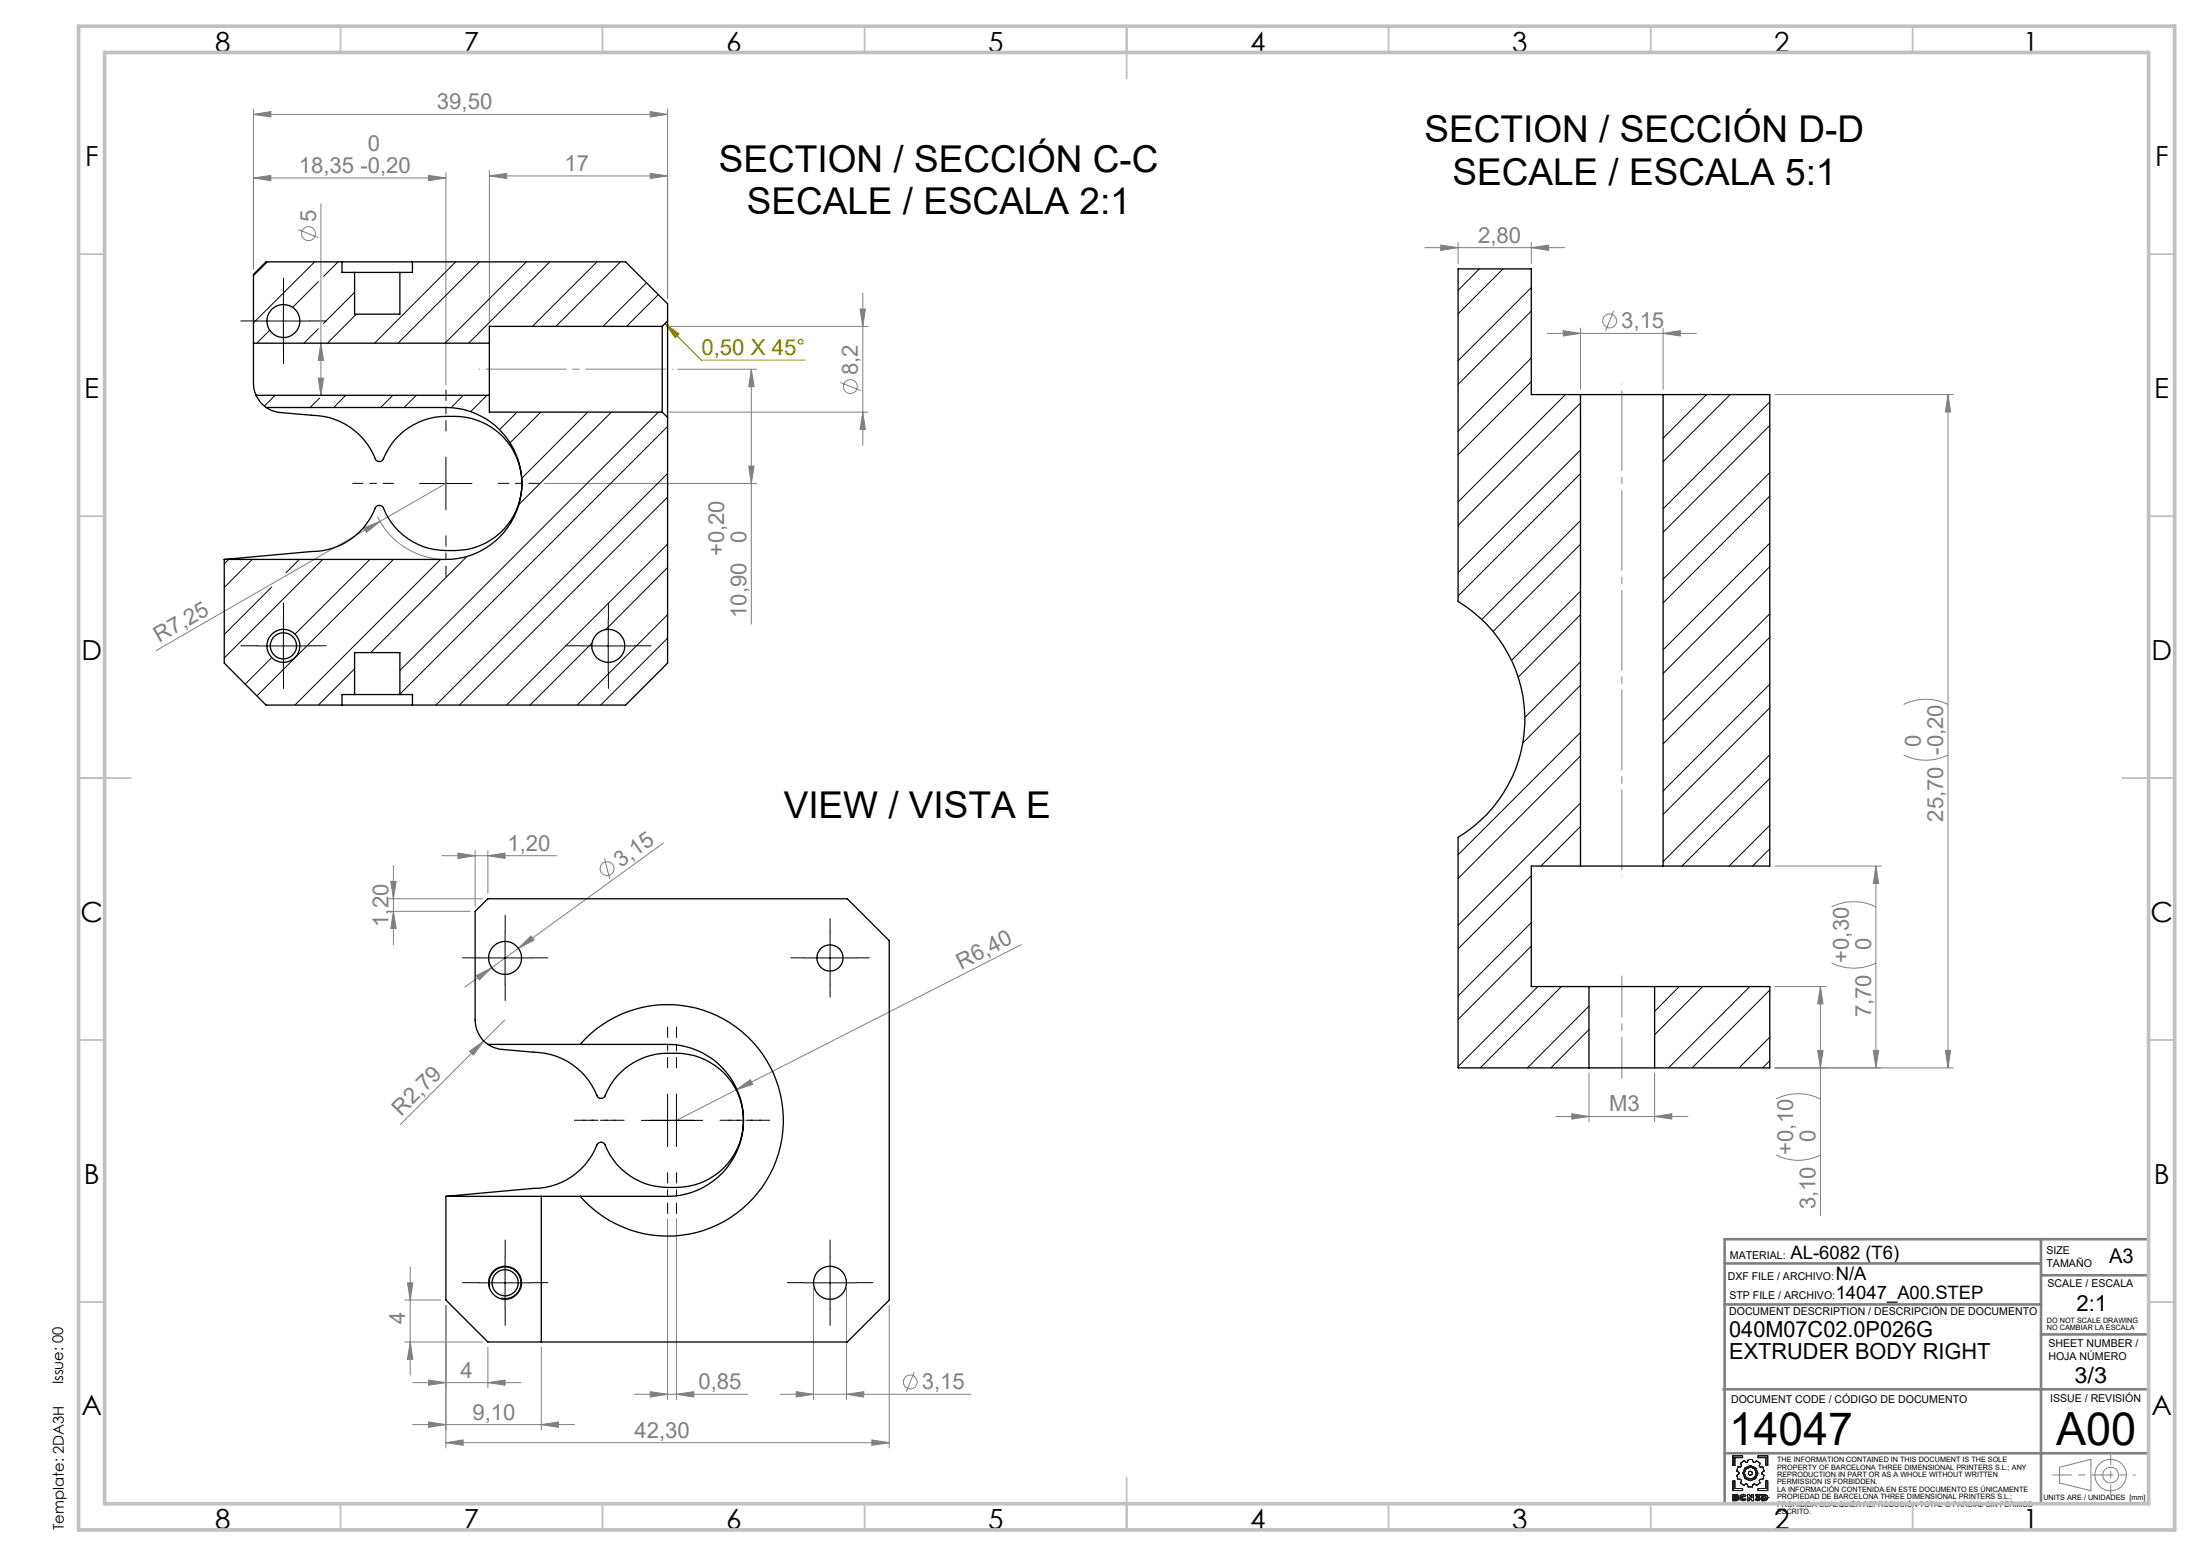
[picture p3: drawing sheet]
<svg xmlns="http://www.w3.org/2000/svg" width="420mm" height="297mm" viewBox="0 0 420 297" stroke-linecap="round" stroke-linejoin="round" font-family="sans-serif">
<g fill="none" stroke="#808080" stroke-width=".19">
<path d="M48.4 34l3.3-.5v1zM48.4 34h36.7M48.4 21.8l3.3-.5v1zM48.4 20.8v30.6M48.4 21.8h79M61.2 38.9v36.6M81.8 33.5l3.3 .5-3.3 .5zM85.1 33v40.5M93.4 33.6l3.3-.5v1zM93.4 32.6v28.7M93.4 33.6h34M124.1 21.3l3.3 .5-3.3 .5z"/>
<path d="M124.1 33.1l3.3 .5-3.3 .5zM127.4 20.8v36.2M57 43.8l3.7 1.6M164.1 59h1l-.5 3.3zM164.6 55.9v29.1M271.9 47.3h26.7M274.9 46.8l3.3 .5-3.3 .5zM278.2 46.3v4M292.2 47.3l3.3-.5v1zM292.2 46.3v4M307.9 59.4l-1.5 3.7M60.7 72.2h1l-.5 3.3z"/>
<path d="M61.2 65.5l.5 3.3h-1zM127.4 62.3h38.2M127.4 78.7h38.2M129.4 70.5h15M143.4 70.5l.5 3.3h-1zM143.4 70.5v48.6M160.4 73l3.7 1.5M164.6 78.7l.5 3.3h-1zM295.2 63.6h28.5M298.3 63.1l3.3 .5-3.3 .5zM301.6 62.6v11.7M317.4 63.6l3.2-.5v1z"/>
<path d="M317.4 62.6v11.7M338.7 75.3h34M371.7 75.3l.5 3.3h-1zM371.7 75.3v128.5M72 98.6a14.5 14.5 0 0 0 12.1 8.1M72.5 99.5l-42.7 24.7M85.1 92.3l-12.6 7.2M103.9 92.3h40.5M142.9 89h1l-.5 3.3zM69.4 100.7l3.1-1.2-2.6 2.1zM363.3 134.5a9.3 9.3 0 0 1 8.4 0M363.3 144.1a9.6 9.6 0 0 0 8.4 0"/>
<path d="M74.1 171.6h18M74.1 174h15.6M74.6 168.2h1l-.5 3.4zM75.1 174l.5 3.2h-1zM75.1 165.2v15.1M84.3 163.3h21.9M87.4 162.8l3.3 .5-3.3 .6zM90.7 162.3v10.7M93.1 163.3l3.3-.5v1.1zM93.1 162.3v8.2M115.4 163.8l.9 4M126.6 160.9l-32.8 23.8"/>
<path d="M338.7 165.3h20.3M349.5 173.1a9.6 9.6 0 0 1 8.5 0M358 165.3v38.5M358 165.3l.5 3.3h-1zM90.9 186.2l2.9-1.5-2.3 2.3zM93.8 184.7l-5.1 3.7M96.3 194.7l-19.9 20M98.9 181l2.4-2.4 .6 .9zM194.9 180.3l-54.4 27.7M338.7 188.3h9.7M347.4 188.3v43.8M347.4 188.3l.5 3.3h-1z"/>
<path d="M349.5 183.8a9.3 9.3 0 0 0 8.5 0M89.6 200.7l2.7-2-2 2.7zM140.5 208l2.7-1.9 .5 .9zM140.5 208l-11.4 5.9M296.9 213.1h25.2M299.9 212.6l3.3 .5-3.3 .5zM303.2 204.8v9.3M315.7 213.1l3.3-.5v1zM315.7 204.8v9.3M338.7 203.8h34M338.9 209.8a9.6 9.6 0 0 1 8.5 0M346.9 200.5h1l-.5 3.3z"/>
<path d="M357.5 200.5h1l-.5 3.3zM371.2 200.5h1l-.5 3.3zM127.4 232.7v34.5M129.1 232.7v34.5M338.9 220.4a9.3 9.3 0 0 0 8.5 0M77.3 248.1h6.8M77.3 256.1h14.8M77.8 244.9h1l-.5 3.2zM78.3 256.1l.5 3.4h-1zM78.3 241.8v20.7M85.1 249.2v27.2M93.1 257.1v7.8"/>
<path d="M103.3 257.1v15.8M155.2 245.8v21.4M161.5 245.8v21.4M169.7 249.2v27.2M78.7 271.9h30.9M78.7 263.9h20.7M81.8 271.4l3.3 .5-3.3 .5zM81.8 263.4l3.3 .5-3.3 .5zM85.1 275.4l3.3-.6v1.1zM85.1 275.4h84.6M93.1 263.9l3.3-.5v1zM103.3 271.9l3.3-.5v1z"/>
<path d="M121 266.1h21.7M124.1 265.6l3.3 .5-3.3 .6zM129.1 266.1l3.3-.5v1.1zM148.9 266.1h36.4M151.9 265.6l3.3 .5-3.3 .6zM161.5 266.1l3.3-.5v1.1zM166.4 274.8l3.3 .6-3.3 .5zM174.4 261.9l-1.5 3.8M393 280.1l6-1.6v6l-6-1.4z"/>
<circle cx="58.9" cy="44.6" r="1.32"/>
<circle cx="162.3" cy="73.8" r="1.32"/>
<circle cx="307.1" cy="61.3" r="1.32"/>
<circle cx="115.8" cy="165.8" r="1.33"/>
<circle cx="173.7" cy="263.8" r="1.32"/>
<circle cx="402.7" cy="281.6" r="3"/>
<circle cx="402.8" cy="281.5" r="1.49"/>
</g>
<g fill="none" stroke="#191924" stroke-width=".19">
<path d="M330.7 277.9h1.8v.3h-1.5v1.5h-.3zM332.1 279.3l.7-.5 .4 .3 .3-.1 .1-.4h.8l.1 .4 .3 .1 .4-.3 .7 .5-.2 .5 .2 .2h.5l.2 .8-.4 .3v.2l.4 .3-.2 .8h-.5l-.2 .2 .1 .5-.6 .4-.4-.3-.3 .1-.1 .5h-.8l-.2-.5-.2-.1-.4 .3-.7-.4 .2-.5-.2-.2h-.5l-.2-.8 .4-.3v-.2l-.4-.3 .2-.8h.5l.2-.2zM335.5 277.9h1.8v1.8h-.3v-1.5h-1.5zM330.7 282.7h.3v1.4h1.5v.4h-1.8zM331 285.5l.4 .1-.4 .1zM331 286l.4 .1-.4 .1zM331.3 285.3l.3 .1 .1 .1M331.3 285.3h.2l.2 .2M331.3 285.3h-.6v1.2l.9-.1 .2-.3M331.4 285.6h.1M331.4 286.1h.1M331.7 285.5l-.2 .3 .3 .3"/>
<path d="M331.7 285.5h.1M331.8 286.1h.1M332 285.9l.2 .3 .4 .3 .6-.3M332 285.9l.1 .3 .2 .2 .5 .1 .4-.3M332 285.9h.1M332.4 285.9l.1 .2 .2 .1 .2-.2M332.4 285.9l.1 .2 .4-.1M332.4 285.9h.1M332.9 285.7l-.2-.2-.3 .1v.3M332.9 285.7l-.4-.1-.1 .3M332.9 286l.3 .2M333.2 285.5l-.5-.3-.5 .2-.2 .5"/>
<path d="M333.2 285.5l-.4-.3-.5 .1-.3 .6M333.2 285.5l-.3 .2M333.5 285.3h.3l.5 .6v-.6h.3v1.2h-.3l-.5-.7v.7h-.3zM335.1 286l.3 .2 .2-.1-.2 .1zM335.1 286l-.2 .2M335.5 284.1h1.5v-1.4h.3v1.8h-1.8zM335.6 286.1l-.4-.2v-.2l.3-.2h-.5v-.2h.8v.2l-.2 .2 .3 .4M335.6 286.1h.1M335.9 286.1l-.2 .3-.3 .1-.5-.3M335.9 286.1l-.2 .3-.4 .1-.4-.3M335.9 286.1h.1M336.2 285.3h.5l.5 .2 .2 .4-.3 .4-.9 .2z"/>
<path d="M336.6 285.5l.3 .1v.5h-.3zM337 285.9h.1M337.4 285.9h.1"/>
<circle cx="334" cy="281.2" r="1.14"/>
<circle cx="334" cy="281.2" r=".39"/>
<circle cx="334" cy="281.2" r="1.45"/>
</g>
<path d="M126.9 61.8l2.7 1.9-.7 .8zM126.9 61.8l6.9 7h19.8" fill="none" stroke="#808000" stroke-width=".19"/>
<g fill="none" stroke="#000" stroke-width=".19">
<path d="M54.1 56.3v10M49.1 61.3h10M80.1 92.3h10M85.1 87.3v10M54.1 118.3v10M116.1 118.3v10M49.1 123.3h10M111.1 123.3h10M96.4 177.8v10.1M158.4 177.8v10.1M91.4 182.8h10M153.4 182.8h10"/>
<path d="M122.4 213.9h11.7M127.4 208.8v10.1M129.1 208.8v10.1M96.4 239.9v9.9M158.4 239.9v9.9M91.4 244.9h10M93.5 245.6a2.99 2.99 0 0 1 2.6-3.7 2.99 2.99 0 0 1 3.3 3.2 2.99 2.99 0 0 1-3.8 2.7M153.4 244.9h10"/>
</g>
<path d="M75.1 92.3h-7.8M85.1 82.3v-7.8M95.1 92.3h7.8M85.1 102.3v7.8M117.4 213.8h-7.8M119.1 213.8h-7.8M127.4 203.8v-7.8M129.1 203.8v-7.8M137.4 213.8h7.8M139.1 213.8h7.8M127.4 223.8v7.8M129.1 223.8v7.8" fill="none" stroke="#000" stroke-width=".19" stroke-dasharray="15.2 1.3 1.3 1.3" stroke-dashoffset="13.2"/>
<g fill="none" stroke="#000" stroke-width=".19" stroke-dasharray="15.2 1.3 1.3 1.3">
<path d="M54.1 56.3v-3.2M49.1 61.3h-3.2M54.1 66.3v3.1M59.1 61.3h3.1M54.1 118.3v-3.2M116.1 118.3v-3.2M49.1 123.3h-3.2M54.1 128.3v3.1M59.1 123.3h3.1M111.1 123.3h-3.2M116.1 128.3v3.1M121.1 123.3h3.1"/>
<path d="M96.4 177.8v-3.1M158.4 177.8v-2.5M91.4 182.8h-3.2M96.4 187.8v3.2M101.4 182.8h3.1M153.4 182.8h-2.5M158.4 187.8v2.5M163.4 182.8h2.5M96.4 239.8v-3.1M158.4 239.8v-3.1M91.4 244.8h-3.2M96.4 249.8v3.2"/>
<path d="M101.4 244.8h3.1M153.4 244.8h-3.2M158.4 249.8v3.2M163.4 244.8h3.1"/>
</g>
<path d="M91.4 70.5h37" fill="none" stroke="#808080" stroke-width=".19" stroke-dasharray="15.2 1.3 1.3 1.3" stroke-dashoffset="-1.4"/>
<path d="M309.5 73.3v94" fill="none" stroke="#808080" stroke-width=".19" stroke-dasharray="15.2 1.3 1.3 1.3" stroke-dashoffset="-1.3"/>
<path d="M309.5 186.3v19.5" fill="none" stroke="#808080" stroke-width=".19" stroke-dasharray="15.2 1.3 1.3 1.3" stroke-dashoffset="7.4"/>
<path d="M391.7 281.5h11.1" fill="none" stroke="#808080" stroke-width=".19" stroke-dasharray="15.2 1.3 1.3 1.3" stroke-dashoffset="11.6"/>
<path d="M402.8 281.5h4.7" fill="none" stroke="#808080" stroke-width=".19" stroke-dasharray="15.2 1.3 1.3 1.3" stroke-dashoffset="14.8"/>
<path d="M402.8 277.8v7.4" fill="none" stroke="#808080" stroke-width=".19" stroke-dasharray="15.2 1.3 1.3 1.3" stroke-dashoffset="13.4"/>
<path d="M329.1 236.5h80.9v50.5h-80.9zM389.5 236.5v50.5M329.1 249h60.4M329.1 241.2h60.4M389.5 243.4h20.5M389.5 254.7h20.5M328.9 265.2h81.1M329.1 277.4h80.9" fill="none" stroke="#808080" stroke-width=".5"/>
<g fill="none" stroke="#c0c0c0" stroke-width=".35">
<path d="M65 5v5M115 5v5M165 5v5M215 5v10M265 5v5M315 5v5M365 5v5M15 48.5h5M410 48.5h5M15 98.5h5M410 98.5h5M15 148.5h10"/>
<path d="M405 148.5h10M15 198.5h5M410 198.5h5M15 248.5h5M410 248.5h5M65 287v5M115 287v5M165 287v5M215 282v10M265 287v5M315 287v5M365 287v5"/>
</g>
<path d="M15 5h400v287h-400zM20 10h390v277h-390z" fill="none" stroke="#c0c0c0" stroke-width=".7"/>
<path d="M126.9 61.8l2.7 1.9-.7 .8z" fill="#808000"/>
<g fill="#808080">
<path d="M140.5 208l2.7-1.9 .5 .9z"/>
<path d="M69.4 100.7l3.1-1.2-2.6 2.1z"/>
<path d="M89.6 200.7l2.7-2-2 2.7z"/>
<path d="M81.8 33.5l3.3 .5-3.3 .5zM48.4 34l3.3-.5v1zM93.1 263.9l3.3-.5v1zM81.8 263.4l3.3 .5-3.3 .5z"/>
<path d="M124.1 265.6l3.3 .5-3.3 .6zM129.1 266.1l3.3-.5v1.1zM151.9 265.6l3.3 .5-3.3 .6zM161.5 266.1l3.3-.5v1.1zM87.4 162.8l3.3 .5-3.3 .6zM93.1 163.3l3.3-.5v1.1z"/>
<path d="M274.9 46.8l3.3 .5-3.3 .5zM292.2 47.3l3.3-.5v1z"/>
<path d="M85.1 275.4l3.3-.6v1.1zM166.4 274.8l3.3 .6-3.3 .5z"/>
<path d="M48.4 21.8l3.3-.5v1zM124.1 21.3l3.3 .5-3.3 .5zM93.4 33.6l3.3-.5v1zM124.1 33.1l3.3 .5-3.3 .5z"/>
<path d="M298.3 63.1l3.3 .5-3.3 .5zM317.4 63.6l3.2-.5v1z"/>
<path d="M103.3 271.9l3.3-.5v1zM81.8 271.4l3.3 .5-3.3 .5z"/>
<path d="M299.9 212.6l3.3 .5-3.3 .5zM315.7 213.1l3.3-.5v1z"/>
<path d="M90.9 186.2l.6 .8 2.3-2.3zM98.9 181l3-1.5-.6-.9z"/>
<path d="M61.2 65.5l.5 3.3h-1zM60.7 72.2h1l-.5 3.3z"/>
<path d="M346.9 200.5h1l-.5 3.3zM347.4 188.3l.5 3.3h-1z"/>
<path d="M143.4 70.5l.5 3.3h-1zM142.9 89h1l-.5 3.3zM371.2 200.5h1l-.5 3.3zM371.7 75.3l.5 3.3h-1zM77.8 244.9h1l-.5 3.2zM78.3 256.1l.5 3.4h-1zM74.6 168.2h1l-.5 3.4zM75.1 174l.5 3.2h-1z"/>
<path d="M164.1 59h1l-.5 3.3zM164.6 78.7l.5 3.3h-1z"/>
<path d="M358 165.3l.5 3.3h-1zM357.5 200.5h1l-.5 3.3z"/>
</g>
<g fill="none" stroke="#000" stroke-width=".19">
<path d="M51 50l-2.6 2.6M60 50l-11.6 11.6M60.7 53.8l-4.9 4.9M64.5 50l-2.8 2.8M67.7 55.8l-6 5.9M68 60l-5.5 5.5M87 50l-15.5 15.5M91.5 50l-15.5 15.5M100.4 50l-15.5 15.5M104.9 50l-15.5 15.5M113.9 50l-12.3 12.3M118.4 50l-12.3 12.3"/>
<path d="M123.4 54l-8.3 8.3M125.6 56.2l-6 6.1M282.3 51.3l-4.1 4.1M286.8 51.3l-8.6 8.6M292.2 54.9l-14 14M292.2 59.4l-14 14M51.5 63l-2.5 2.5M52.5 75.5l-2.1 2M60.7 62.8l-2.7 2.7M61 76l-1.8 1.8M66 75.5l-2.3 2.3M75 75.5l-2.4 2.3"/>
<path d="M79.4 75.5l-2.3 2.3M88.4 75.5l-2.3 2.3M92.9 75.5l-3.1 3.1M98.7 78.7l-3.4 3.3M103.2 78.7l-5.9 5.8M112.1 78.7l-12.5 12.6M116.7 78.7l-17.7 17.6M125.6 78.7l-49.3 49.3M292.2 68.3l-14 14M292.2 72.8l-14 14M298.7 75.3l-20.5 20.5M301.6 76.9l-23.4 23.4"/>
<path d="M325.6 75.3l-8.2 8.3M330.2 75.3l-12.8 12.8M337.7 76.7l-20.3 20.4M127.4 90.4l-44.2 44.2M127.4 81.4l-51.1 51.1M127.4 94.9l-39.7 39.7M301.6 85.9l-23.4 23.4M301.6 99.4l-18.8 18.8M301.6 90.4l-23.4 23.4M337.7 90.2l-20.3 20.4M337.7 81.2l-20.3 20.4M337.7 94.7l-20.3 20.4"/>
<path d="M43.6 106.8l-.8 .8M48.1 106.8l-5.3 5.3M51.9 112l-9.1 9.1M57.1 106.8l-2.5 2.5M61.6 106.8l-18.8 18.8M70.6 106.8l-14.3 14.2M75.1 106.8l-26.1 26M84.1 106.8l-27.8 27.8M89.1 106.2l-18.4 18.4M127.4 103.9l-30.7 30.7M127.4 117.3l-17.3 17.3M127.4 108.3l-11.8 11.9"/>
<path d="M301.6 112.9l-13.2 13.1M301.6 103.9l-16.7 16.6M301.6 117.3l-11.9 12M337.7 103.7l-20.3 20.3M337.7 117.2l-20.3 20.3M337.7 108.2l-20.3 20.3M51.9 125.5l-5.1 5.1M67.7 127.7l-7 6.9M113 122.8l-11.9 11.8M127.4 121.8l-12.8 12.8M301.6 126.3l-10.6 10.6M301.6 139.8l-23.4 23.4"/>
<path d="M301.6 130.8l-11 11M337.7 130.6l-20.3 20.4M337.7 121.6l-20.3 20.4M337.7 135.1l-20.3 20.4M301.6 153.3l-23.4 23.3M301.6 144.3l-23.4 23.4M301.6 157.8l-7.6 7.5M337.7 144.1l-20.3 20.4M337.7 157.5l-7.7 7.8M337.7 148.6l-16.7 16.7M292.2 176.1l-14 14M292.2 167.1l-14 14"/>
<path d="M337.7 162l-3.3 3.3M292.2 180.6l-14 14M293.5 188.3l-15.3 15.3M298 188.3l-15.5 15.5M303.2 192l-11.7 11.8M303.2 196.5l-7.3 7.3M320.4 188.3l-4.7 4.7M324.9 188.3l-9.2 9.2M333.9 188.3l-15.5 15.5M337.7 198l-5.8 5.8M337.7 189l-14.8 14.8M337.7 202.5l-1.4 1.3"/>
</g>
<g fill="none" stroke="#000" stroke-width=".25">
<path d="M65.3 50h13.4M65.3 50v2h2.4M65.3 50h-14.5l-2.4 2.4v13.1M67.7 52h8.6M67.7 52v8h8.6v-8M78.7 50v2h-2.4M78.7 50h40.7l8 8v3.3M48.4 65.5v5.1a11.9 11.9 0 0 0 .4 4.8l.1 .1M48.4 65.5h45M48.9 75.5a5.5 5.5 0 0 0 1.9 2.3M48.9 75.5h44.5M50.8 77.8h34.3a14.5 14.5 0 0 1 14.5 14.5 14.5 14.5 0 0 1-14.5 14.5h-42.3"/>
<path d="M50.8 77.8a5.9 5.9 0 0 0 2.7 .9l6 .6a13.4 13.4 0 0 1 12.3 8.6l.6 .2a.76 .76 0 0 0 .8-.5 13.1 13.1 0 0 1 13.6-8.1 12.8 12.8 0 0 1 12.8 12.8 12.8 12.8 0 0 1-12.8 12.8 13.3 13.3 0 0 1-13.8-8.4l-.4-.2-.8 .2a13.3 13.3 0 0 1-12.3 8.6l-16.7 1.5M93.4 65.5v10M93.4 75.5v3.2h33M126.4 62.3v16.4M126.4 62.3h-33v3.2M126.4 78.7l1 1M127.4 61.3v18.4M127.4 79.7v46.9l-8 8h-40.7M127.4 61.3l-1 1M301.6 75.3h-9.4v-24h-14v63.5a26.3 26.3 0 0 1 0 45v44h25M301.6 75.3h15.8M301.6 75.3v90"/>
<path d="M317.4 75.3h20.3v90h-20.3M317.4 75.3v90M42.8 106.8v19.8l8 8h14.5M65.3 134.6h13.4M67.7 132.6h8.6M67.7 132.6h-2.4v2M67.7 132.6v-8h8.6v8M76.3 132.6h2.4v2M301.6 165.3h15.8M301.6 165.3h-9.4v23h11M93.1 199.4a5.8 5.8 0 0 1-2.4-4.7v-20.7l2.4-2.4h68.6l8 8v68.5l-8 8h-68.6l-8-8v-19.8M93.1 199.4h34.3a14.5 14.5 0 0 1 14.5 14.5 14.5 14.5 0 0 1-14.5 14.4h-42.3"/>
<path d="M93.1 199.4a5.9 5.9 0 0 0 2.7 .9l6 .5a13.4 13.4 0 0 1 12.3 8.6l.4 .3 .8-.3a13.2 13.2 0 0 1 13.8-8.4 12.8 12.8 0 0 1 12.8 12.9 12.8 12.8 0 0 1-12.8 12.8 13.3 13.3 0 0 1-13.8-8.4l-.4-.3-.8 .3a13.3 13.3 0 0 1-12.3 8.5l-16.7 1.5M110.7 199.4a22.1 22.1 0 0 1 31.9-1.5 22.1 22.1 0 0 1 0 31.9 22.1 22.1 0 0 1-31.9-1.5M303.2 188.3h12.5M303.2 188.3v15.5M315.7 188.3h22v15.5h-22M315.7 188.3v15.5M303.2 203.8h12.5M103.3 228.3v27.8"/>
<circle cx="54.1" cy="61.3" r="3.1"/>
<circle cx="54.1" cy="123.3" r="3.1"/>
<circle cx="54.1" cy="123.3" r="2.5"/>
<circle cx="116.1" cy="123.3" r="3.2"/>
<circle cx="96.4" cy="182.8" r="3.1"/>
<circle cx="158.4" cy="182.8" r="2.49"/>
<circle cx="96.4" cy="244.8" r="2.5"/>
<circle cx="96.4" cy="244.9" r="3.1"/>
<circle cx="158.4" cy="244.8" r="3.2"/>
</g>
<g font-size="8.7">
<text x="330" y="275.9">14047</text>
<text x="392.3" y="275.9">A00</text>
</g>
<g font-size="7.1">
<text x="271.9" y="27.2">SECTION / SECCIÓN D-D</text>
<text x="137.2" y="32.9">SECTION / SECCIÓN C-C</text>
<text x="277.1" y="35.3">SECALE / ESCALA 5:1</text>
<text x="142.5" y="40.9">SECALE / ESCALA 2:1</text>
<text x="149.5" y="156.1">VIEW / VISTA E</text>
</g>
<g font-size="5.3">
<text x="41" y="9.9">8</text>
<text x="88.5" y="9.9">7</text>
<text x="138.5" y="9.9">6</text>
<text x="188.5" y="9.9">5</text>
<text x="238.5" y="9.9">4</text>
<text x="288.5" y="9.9">3</text>
<text x="338.5" y="9.9">2</text>
<text x="386" y="9.9">1</text>
<text x="16.2" y="31.7">F</text>
<text x="411.2" y="31.7">F</text>
<text x="16.1" y="75.9">E</text>
<text x="411.1" y="75.9">E</text>
<text x="15.5" y="125.9">D</text>
<text x="410.5" y="125.9">D</text>
<text x="15.4" y="175.9">C</text>
<text x="410.4" y="175.9">C</text>
<text x="16" y="225.9">B</text>
<text x="411" y="225.9">B</text>
<text x="15.5" y="270.2">A</text>
<text x="410.5" y="270.2">A</text>
<text x="41" y="291.9">8</text>
<text x="88.5" y="291.9">7</text>
<text x="138.5" y="291.9">6</text>
<text x="188.5" y="291.9">5</text>
<text x="238.5" y="291.9">4</text>
<text x="288.5" y="291.9">3</text>
<text x="338.5" y="291.9">2</text>
<text x="386" y="291.9">1</text>
</g>
<g font-size="4.2" fill="#808080">
<text x="83.4" y="20.8">39,50</text>
<text x="70.2" y="28.8">0</text>
<text x="57" y="33">18,35 -0,20</text>
<text x="107.7" y="32.6">17</text>
<text x="60.3" y="42.4" transform="rotate(-90 60.3 42.4)">5</text>
<text x="282.1" y="46.3">2,80</text>
<text x="309.4" y="62.7">3,15</text>
<text x="163.7" y="71.6" transform="rotate(-90 163.7 71.6)">8,2</text>
<text x="138.2" y="106.2" transform="rotate(-90 138.2 106.2)">+0,20</text>
<text x="142.4" y="103.7" transform="rotate(-90 142.4 103.7)">0</text>
<text x="142.4" y="117.9" transform="rotate(-90 142.4 117.9)">10,90</text>
<text x="30.4" y="122.8" transform="rotate(-30 30.4 122.8)">R7,25</text>
<text x="366.6" y="142.7" transform="rotate(-90 366.6 142.7)">0</text>
<text x="370.8" y="156.8" transform="rotate(-90 370.8 156.8)">25,70 -0,20</text>
<text x="96.8" y="162.4">1,20</text>
<text x="118.5" y="165.7" transform="rotate(-36 118.5 165.7)">3,15</text>
<text x="74.1" y="176.9" transform="rotate(-90 74.1 176.9)">1,20</text>
<text x="183.4" y="185.1" transform="rotate(-27 183.4 185.1)">R6,40</text>
<text x="352.8" y="183.8" transform="rotate(-90 352.8 183.8)">+0,30</text>
<text x="357" y="181.3" transform="rotate(-90 357 181.3)">0</text>
<text x="357" y="194.2" transform="rotate(-90 357 194.2)">7,70</text>
<text x="76.6" y="213.1" transform="rotate(-45 76.6 213.1)">R2,79</text>
<text x="307" y="212.1">M3</text>
<text x="342.2" y="220.4" transform="rotate(-90 342.2 220.4)">+0,10</text>
<text x="346.4" y="218" transform="rotate(-90 346.4 218)">0</text>
<text x="346.4" y="230.9" transform="rotate(-90 346.4 230.9)">3,10</text>
<text x="77.3" y="252.8" transform="rotate(-90 77.3 252.8)">4</text>
<text x="87.9" y="262.9">4</text>
<text x="133.3" y="265.2">0,85</text>
<text x="175.9" y="265.2">3,15</text>
<text x="90.1" y="271">9,10</text>
<text x="121.1" y="274.4">42,30</text>
</g>
<text font-size="4.2" fill="#808000" x="133.9" y="67.8">0,50 X 45°</text>
<g font-size="4.2">
<text x="396.2" y="250.3">2:1</text>
<text x="330" y="255.2">040M07C02.0P026G</text>
<text x="330" y="259.5">EXTRUDER BODY RIGHT</text>
<text x="395.8" y="264">3/3</text>
</g>
<text font-size="3.9" x="402.5" y="241.1">A3</text>
<g font-size="3.5">
<text x="341.7" y="240.4">AL-6082 (T6)</text>
<text x="350.3" y="244.3">N/A</text>
<text x="350.3" y="247.9">14047_A00.STEP</text>
</g>
<g font-size="2.8">
<text x="12.1" y="264.2" transform="rotate(-90 12.1 264.2)">Issue: 00</text>
<text x="12.2" y="292" transform="rotate(-90 12.2 292)">Template: 2DA3H</text>
</g>
<g font-size="2.1">
<text x="390.5" y="239.4">SIZE</text>
<text x="329.7" y="244.3">DXF FILE / ARCHIVO:</text>
<text x="330.1" y="240.4">MATERIAL:</text>
<text x="390.5" y="241.9">TAMAÑO</text>
<text x="390.7" y="245.6">SCALE / ESCALA</text>
<text x="330" y="251">DOCUMENT DESCRIPTION / DESCRIPCIÓN DE DOCUMENTO</text>
<text x="330" y="247.9">STP FILE / ARCHIVO:</text>
<text x="390.9" y="257.1">SHEET NUMBER /</text>
<text x="390.9" y="259.6">HOJA NÚMERO</text>
<text x="330.3" y="267.7">DOCUMENT CODE / CÓDIGO DE DOCUMENTO</text>
<text x="391.2" y="267.5">ISSUE / REVISIÓN</text>
</g>
<g font-size="1.4">
<text x="390.6" y="252.5">DO NOT SCALE DRAWING</text>
<text x="390.6" y="253.9">NO CAMBIAR LA ESCALA</text>
<text x="339.1" y="279.1">THE INFORMATION CONTAINED IN THIS DOCUMENT IS THE SOLE</text>
<text x="339.1" y="280.5">PROPERTY OF BARCELONA THREE DIMENSIONAL PRINTERS S.L.; ANY</text>
<text x="339.1" y="281.9">REPRODUCTION IN PART OR AS A WHOLE WITHOUT WRITTEN</text>
<text x="339.1" y="283.3">PERMISSION IS FORBIDDEN.</text>
<text x="339.1" y="284.7">LA INFORMACIÓN CONTENIDA EN ESTE DOCUMENTO ES ÚNICAMENTE</text>
<text x="339.1" y="286.1">PROPIEDAD DE BARCELONA THREE DIMENSIONAL PRINTERS S.L.;</text>
<text x="339.1" y="287.6">PROHIBIDA CUALQUIER REPRODUCIÓN TOTAL O PARCIAL SIN PERMISO</text>
<text x="389.9" y="286.3">UNITS ARE / UNIDADES [mm]</text>
<text x="339.1" y="289">ESCRITO.</text>
</g>
</svg>
